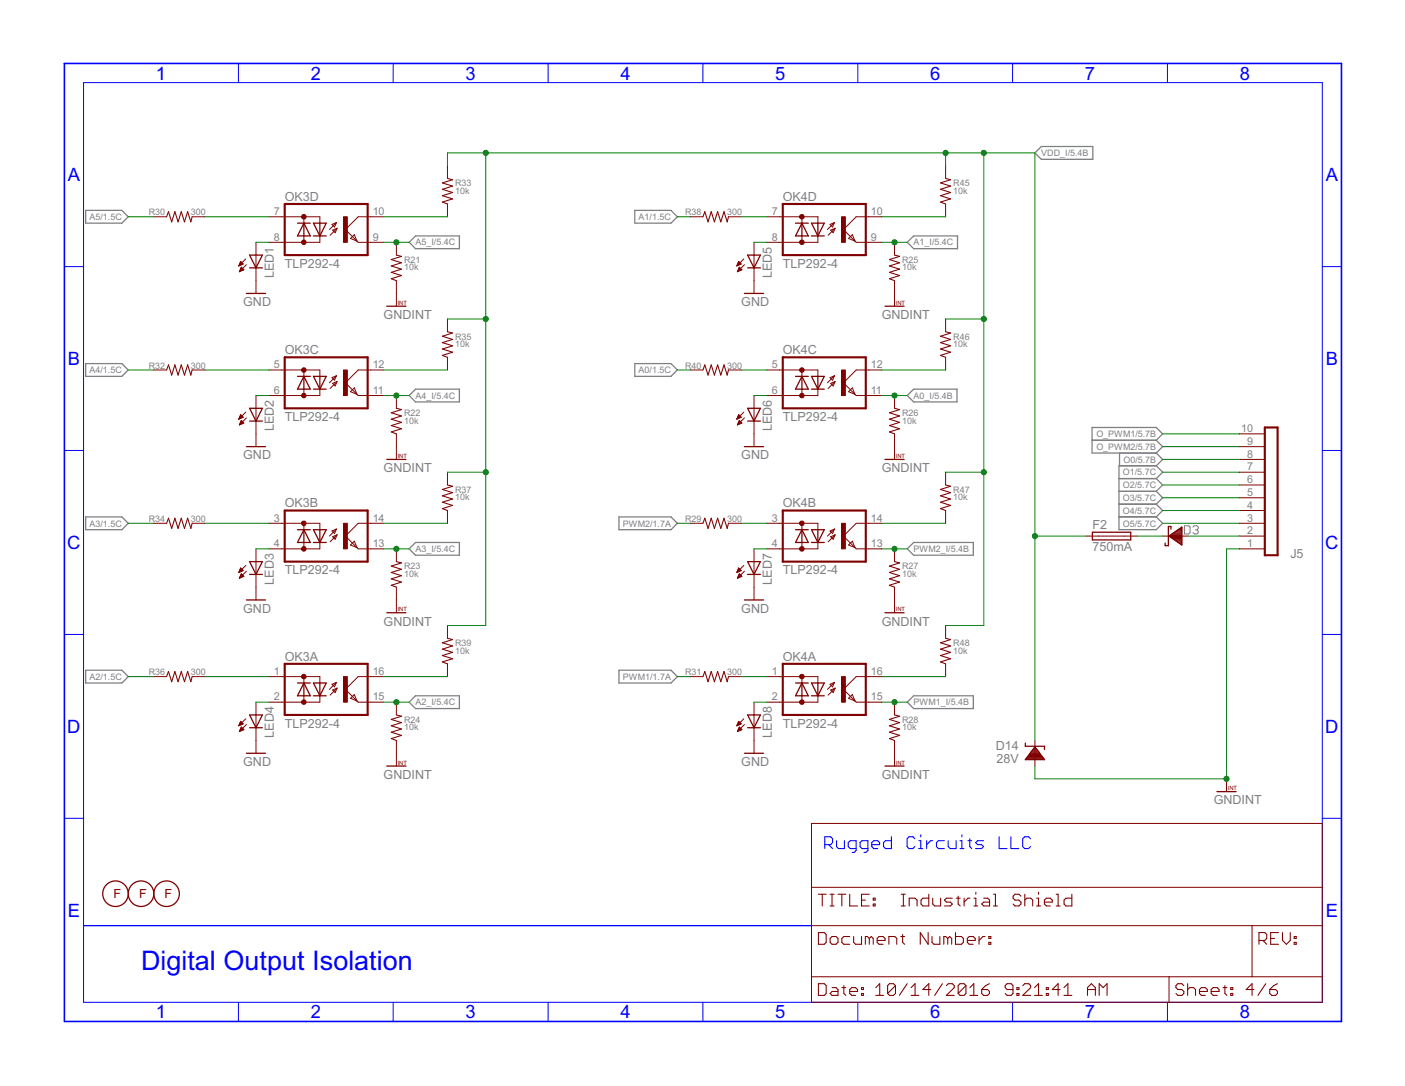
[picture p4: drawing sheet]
<svg xmlns="http://www.w3.org/2000/svg" width="279mm" height="216mm" viewBox="0 0 279 216" stroke-linecap="round" stroke-linejoin="round" font-family="sans-serif">
<path d="M12.8 12.6h254v190.5h-254z" fill="none" stroke="#00f" stroke-width=".32"/>
<g fill="none" stroke="#00f" stroke-width=".2">
<path d="M16.6 16.4h246.4v182.9h-246.4zM47.4 12.6v3.8M78.2 12.6v3.8M109 12.6v3.8M139.8 12.6v3.8M170.6 12.6v3.8M201.4 12.6v3.8M232.2 12.6v3.8M12.8 53h3.8M263 53h3.8M12.8 89.6h3.8M263 89.6h3.8"/>
<path d="M12.8 126.1h3.8M263 126.1h3.8M12.8 162.7h3.8M263 162.7h3.8M47.4 199.3v3.8M78.2 199.3v3.8M109 199.3v3.8M139.8 199.3v3.8M170.6 199.3v3.8M201.4 199.3v3.8M232.2 199.3v3.8"/>
</g>
<g fill="none" stroke="#00f" stroke-width=".21">
<path d="M164 167.9h1.2l.4-.4v-.7l-.4-.5h-1.2v2.4M164.8 167.9l.8 .8M166.3 167.1v1.2l.4 .4h1.2v-1.6M170.2 168.7h-1.1l-.4-.4v-.8l.4-.4h1.1v2l-.3 .4h-.4M172.6 168.7h-1.2l-.4-.4v-.8l.4-.4h1.2v2l-.4 .4h-.4M173.4 167.9h1.5v-.4l-.4-.4h-.7l-.4 .4v.8l.4 .4h.7M177.3 166.3v2.4h-1.2l-.4-.4v-.8l.4-.4h1.2M181.9 166.8l-.4-.5h-.7l-.4 .5v1.5l.4 .4h.7l.4-.4M182.7 168.7h.8M182.7 167.1h.4v1.6M183.1 166v.3M184.3 167.1v1.6"/>
<path d="M185.4 167.1h-.3l-.8 .8M187.8 167.1h-1.2l-.4 .4v.8l.4 .4h1.2M188.6 167.1v1.2l.4 .4h1.1v-1.6M190.9 168.7h.8M190.9 167.1h.4v1.6M191.3 166v.3M192.5 167.1h.7M192.8 166.8v1.5l.4 .4M195.6 167.1h-1.2l-.4 .4 .4 .4h.8l.4 .4-.4 .4h-1.2M198.7 166.3v2.4h1.6M201 166.3v2.4h1.6M204.9 166.8l-.4-.5h-.7l-.4 .5v1.5l.4 .4h.7l.4-.4"/>
</g>
<path d="M16.6 184h144.8" fill="none" stroke="#00f" stroke-width=".25"/>
<path d="M235.6 104.5h.8l.3 .3v1.1l-.3 .3h-.8zM237.2 104.8l.3-.3h.5l.3 .3v.3l-.3 .2M237.7 105.3h.3M238 105.3l.3 .3v.3l-.3 .3h-.5l-.3-.3" fill="none" stroke="#808080" stroke-width=".2"/>
<g fill="none" stroke="#808080" stroke-width=".25">
<path d="M205.8 30.4l1.3-1.3h10.2v2.6h-10.2zM17 41.8h7.2l1.3 1.3-1.3 1.3h-7.2zM81.4 48.2l1.2-1.3h8.8v2.5h-8.8zM126.2 41.8h7.2l1.3 1.3-1.3 1.3h-7.2zM181.7 46.9h8.7v2.5h-8.7l-1.3-1.2zM17 72.3h7.2l1.3 1.3-1.3 1.2h-7.2zM81.4 78.6l1.2-1.2h8.8v2.5h-8.8zM126.2 72.3h7.2l1.3 1.3-1.3 1.2h-7.2zM181.7 77.4h8.6v2.5h-8.6l-1.3-1.3zM217.2 87.5h12.7M222.5 97.7h7.4M222.5 95.1h7.4"/>
<path d="M222.6 90.1v2.5M229.9 87.5l1.3 1.3-1.3 1.3M229.9 92.6h-7.4v12.7h7.4l1.3-1.3-1.3-1.2M229.9 87.5l1.3-1.2-1.3-1.3h-12.7v5.1h12.7M229.9 95.1l1.3 1.3-1.3 1.3M229.9 92.6l1.3 1.3-1.3 1.2M229.9 90.1l1.3 1.2-1.3 1.3M229.9 97.7l1.3 1.3-1.3 1.2M17 102.8h7.2l1.3 1.2-1.3 1.3h-7.2zM81.4 109.1l1.2-1.3h8.8v2.6h-8.8zM123.1 102.8h10.3l1.3 1.2-1.3 1.3h-10.3zM181.7 107.8h11.8v2.6h-11.8l-1.3-1.3z"/>
<path d="M222.5 102.8h7.4M222.5 100.2h7.4M229.9 100.2l1.3 1.3-1.3 1.3M17 133.2h7.2l1.3 1.3-1.3 1.3h-7.2zM81.4 139.6l1.2-1.3h8.8v2.6h-8.8zM123.1 133.2h10.3l1.3 1.3-1.3 1.3h-10.3zM181.7 138.3h11.8v2.6h-11.8l-1.3-1.3z"/>
</g>
<g fill="none" stroke="#800000" stroke-width=".25">
<path d="M49 58.3h3.8M49.6 50.7h2.6l-1.3 2.6zM49.6 53.3h2.6M59.2 44.4h2.5M60.4 44.4l1.3 2.5h-2.5zM60.4 44.4v2.5M62.3 46.9h2.6M62.3 44.4h2.6l-1.3 2.5zM63.6 44.4v2.5M148 58.3h3.8M148.7 53.3h2.5M148.7 50.7h2.5l-1.3 2.6z"/>
<path d="M158.2 44.4h2.5M159.5 44.4v2.5M159.5 44.4l1.2 2.5h-2.5zM161.4 44.4h2.5l-1.3 2.5zM161.4 46.9h2.5M162.6 44.4v2.5M59.2 74.8h2.5M60.4 74.8l1.3 2.6h-2.5zM60.4 74.8v2.6M62.3 77.4h2.6M62.3 74.8h2.6l-1.3 2.6zM63.6 74.8v2.6"/>
<path d="M76.9 60.9h3.8M158.2 74.8h2.5M159.5 74.8l1.2 2.6h-2.5zM159.5 74.8v2.6M161.4 74.8h2.5l-1.3 2.6zM161.4 77.4h2.5M162.6 74.8v2.6M176 60.9h3.8M49 88.8h3.8M49.6 81.2h2.6l-1.3 2.5zM49.6 83.7h2.6M76.9 91.3h3.8"/>
<path d="M148 88.8h3.8M148.7 83.7h2.5M148.7 81.2h2.5l-1.3 2.5zM176 91.3h3.8M49 119.3h3.8M49.6 111.7h2.6l-1.3 2.5zM49.6 114.2h2.6M59.2 105.3h2.5M60.4 105.3v2.5M60.4 105.3l1.3 2.5h-2.5zM62.3 105.3h2.6l-1.3 2.5zM62.3 107.8h2.6"/>
<path d="M63.6 105.3v2.5M148 119.3h3.8M148.7 114.2h2.5M148.7 111.7h2.5l-1.3 2.5zM158.2 105.3h2.5M159.5 105.3v2.5M159.5 105.3l1.2 2.5h-2.5zM161.4 107.8h2.5M161.4 105.3h2.5l-1.3 2.5zM162.6 105.3v2.5M217.2 105.8h7.7v1.5h-7.7zM232.5 106.6l2.5-1.8v3.6z"/>
<path d="M232.6 106.6h2.4M232.7 106.4h2.3M232.9 105.2v-.5h-.6v3.8h-.6v-.5M232.9 106.9h2.1M233 106.2h2M233.2 107.1h1.8M233.3 106h1.7M233.5 107.3h1.5M233.7 105.7h1.3M233.8 107.5h1.2M234 105.5h1M234.2 107.8h.8"/>
<path d="M234.3 105.3h.7M234.5 108h.5M234.6 105.1h.4M234.8 108.2h.2M234.9 104.9h.1M59.2 135.8h2.5M60.4 135.8l1.3 2.5h-2.5zM60.4 135.8v2.5M62.3 135.8h2.6l-1.3 2.5zM62.3 138.3h2.6M63.6 135.8v2.5M76.9 121.8h3.8"/>
<path d="M158.2 135.8h2.5M159.5 135.8v2.5M159.5 135.8l1.2 2.5h-2.5zM161.4 138.3h2.5M161.4 135.8h2.5l-1.3 2.5zM162.6 135.8v2.5M176 121.8h3.8M49 149.8h3.8M49.6 142.1h2.6l-1.3 2.6zM49.6 144.7h2.6M76.9 152.3h3.8M148 149.8h3.8"/>
<path d="M148.7 144.7h2.5M148.7 142.1h2.5l-1.3 2.6zM176 152.3h3.8M203.9 147.7v.7h3.8v.6M204 150.9h3.6M204.2 150.6h3.2M204.4 150.4h2.9M204.5 150.2h2.6M204.7 150h2.2M204.9 149.8h1.9M205 149.5h1.6M205.2 149.3h1.2"/>
<path d="M205.4 149.1h.9M205.5 148.9h.6M205.7 148.6h.2M205.8 148.5l1.9 2.5h-3.8zM242 157.4h3.8"/>
<circle cx="23" cy="177.7" r="2.54"/>
<circle cx="28" cy="177.7" r="2.54"/>
<circle cx="33.1" cy="177.7" r="2.54"/>
</g>
<path d="M56.6 40.6h16.5v10.1h-16.5zM155.7 40.6h16.5v10.1h-16.5zM56.6 71h16.5v10.2h-16.5zM155.7 71h16.5v10.2h-16.5zM251.5 85h2.6v25.4h-2.6zM56.6 101.5h16.5v10.2h-16.5zM155.7 101.5h16.5v10.2h-16.5zM56.6 132h16.5v10.1h-16.5zM155.7 132h16.5v10.1h-16.5z" fill="none" stroke="#800000" stroke-width=".42"/>
<g fill="none" stroke="#800000" stroke-width=".2">
<path d="M89 32.9v2.6M188 32.9v2.6M30.6 43.1h2.5M38.2 43.1h2.5M47.5 52.8h.2M47.6 52.7h.3M47.6 52.5h.6M47.6 54h.1M47.7 52.4h.6M47.7 53.9h.2M47.7 52.3h.5M47.7 53.7h.5"/>
<path d="M47.8 53.6h.7M47.8 52.2h.2M47.8 52.1h.1M47.8 53.5h.6M47.9 52l.5 .5-.9 .4zM47.9 53.4h.3M47.9 53.3h.2M48 53.1h.1M48 53.1l-.4 .9M48 53.1l.5 .5M48.5 53.6l-.9 .4M48.9 51.5l-1.4 1.4"/>
<path d="M49 52.6l-1.4 1.4M50.9 48.2v10.1M53.4 43.1h10.2v1.3M60.4 43.1v1.3M60.4 46.9v1.3M63.6 46.9v1.3h-10.2M66 44.6l.9-.4-.4 .9zM66.1 45.8l.9-.4-.3 .9zM66.9 44.2l-1.4 1.4M67 45.4l-1.4 1.4M69.7 47.4l.8-.7 .5 1.2zM71 47.9l.2 .3h5.1"/>
<path d="M76.3 43.1h-5.1l-2.5 2.5 2.3 2.3M78.8 48.2v2.5M78.8 55.8v5.1M89 40.6v2.5M137.2 43.1h2.6M144.9 43.1h2.5M146.6 52.8h.1M146.6 52.7h.4M146.6 52.5h.7M146.6 54h.1M146.7 52.4h.6M146.7 53.9h.3"/>
<path d="M146.7 52.3h.5M146.7 53.7h.5M146.8 52.2h.3M146.8 53.6h.7M146.9 52.1h.1M146.9 53.5h.5M146.9 53.4h.4M146.9 52l.5 .5-.9 .4zM147 53.3h.2M147 53.1h.1M147 53.1l-.4 .9M147 53.1l.5 .5"/>
<path d="M147.5 53.6l-.9 .4M147.9 51.5l-1.4 1.4M148 52.6l-1.4 1.4M149.9 48.2v10.1M152.5 43.1h10.1v1.3M159.5 43.1v1.3M159.5 46.9v1.3M162.6 46.9v1.3h-10.1M165.1 44.6l.8-.4-.3 .9zM165.2 45.8l.9-.4-.4 .9zM165.9 44.2l-1.4 1.4M166.1 45.4l-1.4 1.4"/>
<path d="M169.5 46.7l.5 1.2-1.3-.5zM175.3 43.1h-5l-2.6 2.5 2.6 2.6h5M177.9 48.2v2.5M177.9 55.8v5.1M188 40.6v2.5M30.6 73.6h2.5M38.2 73.6h2.5M50.9 78.6v10.2M53.4 73.6h10.2v1.2M60.4 73.6v1.2M60.4 77.4v1.2M63.6 77.4v1.2h-10.2"/>
<path d="M66 75.1l.9-.4-.4 .9zM66.1 76.2l.9-.4-.3 .9zM66.9 74.7l-1.4 1.4M67 75.8l-1.4 1.4M70.5 77.1l.5 1.3-1.3-.5zM76.3 73.6h-5.1l-2.5 2.5 2.5 2.5h5.1M78.8 78.6v2.6M89 63.4v2.6M89 71v2.6M137.2 73.6h2.6M144.9 73.6h2.5M149.9 78.6v10.2"/>
<path d="M152.5 73.6h10.1v1.2M159.5 73.6v1.2M159.5 77.4v1.2M162.6 77.4v1.2h-10.1M165.1 75.1l.8-.4-.3 .9zM165.2 76.2l.9-.4-.4 .9zM165.9 74.7l-1.4 1.4M166.1 75.8l-1.4 1.4M169.5 77.1l.5 1.3-1.3-.5zM175.3 73.6h-5l-2.6 2.5 2.6 2.5h5M177.9 78.6v2.6M188 63.4v2.6"/>
<path d="M188 71v2.6M47.5 83.3h.1M47.5 83.2h.3M47.6 83.1h.5M47.6 82.9h.7M47.6 84.4h.2M47.7 82.8h.5M47.7 84.3h.4M47.8 82.7h.3M47.8 84.1h.6M47.8 82.6h.2M47.8 84h.6"/>
<path d="M47.8 83.9h.5M47.9 82.4l.5 .6-.9 .3zM47.9 82.5h.1M47.9 83.8h.3M47.9 83.7h.1M48 83.6l.5 .5-.9 .4zM48.9 81.9l-1.4 1.4M49 83.1l-1.4 1.4M78.8 86.3v5M89 93.9v2.5M146.5 83.3h.1M146.6 83.2h.3"/>
<path d="M146.6 83.1h.6M146.7 82.9h.7M146.7 84.4h.2M146.7 82.8h.6M146.7 84.3h.5M146.8 82.7h.4M146.8 84.1h.6M146.8 82.6h.2M146.8 84h.6M146.9 82.5h.1M146.9 83.9h.4M146.9 82.4l.5 .6-.9 .3z"/>
<path d="M146.9 83.8h.3M147 83.7h.1M147 83.6l.5 .5-.9 .4zM147.9 81.9l-1.4 1.4M148 83.1l-1.4 1.4M177.9 86.3v5M188 93.9v2.5M246.4 99h5.1M246.4 96.4h5.1M246.4 93.9h5.1M246.4 91.3h5.1M246.4 88.8h5.1"/>
<path d="M246.4 86.3h5.1M30.6 104h2.5M38.2 104h2.5M47.5 113.7h.2M47.6 113.6h.4M47.6 113.5h.7M47.6 114.9h.1M47.7 113.3h.6M47.7 114.8h.3M47.7 113.2h.4M47.7 114.7h.6M47.8 113.1h.2"/>
<path d="M47.8 114.5h.7M47.8 113h.1M47.8 114.4h.5M47.9 112.9l.5 .5-.9 .4zM47.9 114.3h.3M47.9 114.2h.2M48 114.1l.5 .5-.9 .4zM48.9 112.4l-1.4 1.4M49 113.6l-1.4 1.4M50.9 109.1v10.2M53.4 104h10.2v1.3M60.4 104v1.3"/>
<path d="M60.4 107.8v1.3M63.6 107.8v1.3h-10.2M66 105.6l.9-.4-.4 .9zM66.1 106.7l.9-.4-.3 .9zM66.9 105.2l-1.4 1.4M67 106.3l-1.4 1.4M70.5 107.6l.5 1.3-1.3-.5zM76.3 104h-5.1l-2.5 2.6 2.5 2.5h5.1M78.8 109.1v2.6M78.8 116.7v5.1M89 101.5v2.5M137.2 104h2.6"/>
<path d="M144.9 104h2.5M146.6 113.7h.2M146.6 113.6h.5M146.7 113.5h.6M146.7 114.9h.1M146.7 114.8h.3M146.7 113.3h.6M146.8 113.2h.4M146.8 114.7h.5M146.8 113.1h.3M146.8 114.5h.7M146.9 113h.1"/>
<path d="M146.9 114.4h.5M146.9 112.9l.5 .5-.9 .4zM146.9 114.3h.4M147 114.2h.1M147 114.1l.5 .5-.9 .4zM147.9 112.4l-1.4 1.4M148 113.6l-1.4 1.4M149.9 109.1v10.2M152.5 104h10.1v1.3M159.5 104v1.3M159.5 107.8v1.3M162.6 107.8v1.3h-10.1"/>
<path d="M165.1 105.6l.8-.4-.3 .9zM165.2 106.7l.9-.4-.4 .9zM165.9 105.2l-1.4 1.4M166.1 106.3l-1.4 1.4M169.5 107.6l.5 1.3-1.3-.5zM175.3 104h-5l-2.6 2.6 2.6 2.5h5M177.9 109.1v2.6M177.9 116.7v5.1M188 101.5v2.5M216 106.6h10.1M231.2 106.6h5.1M246.4 104h5.1"/>
<path d="M246.4 109.1h5.1M246.4 106.6h5.1M246.4 101.5h5.1M30.6 134.5h2.5M38.2 134.5h2.5M50.9 139.6v10.2M53.4 134.5h10.2v1.3M60.4 134.5v1.3M60.4 138.3v1.3M63.6 138.3v1.3h-10.2M66 136l.9-.3-.4 .8zM66.1 137.2l.9-.4-.3 .9z"/>
<path d="M66.9 135.7l-1.4 1.4M67 136.8l-1.4 1.4M69.7 138.8l.8-.7 .5 1.2zM76.3 134.5h-5.1l-2.5 2.6 2.5 2.5h5.1M78.8 139.6v2.5M89 124.4v2.5M89 132v2.5M137.2 134.5h2.6M144.9 134.5h2.5M149.9 139.6v10.2M152.5 134.5h10.1v1.3M159.5 134.5v1.3"/>
<path d="M159.5 138.3v1.3M162.6 138.3v1.3h-10.1M165.1 136l.8-.3-.3 .8zM165.2 137.2l.9-.4-.4 .9zM165.9 135.7l-1.4 1.4M166.1 136.8l-1.4 1.4M169.5 138.1l.5 1.2-1.3-.5zM175.3 134.5h-5l-2.6 2.6 2.6 2.5h5M177.9 139.6v2.5M188 124.4v2.5M188 132v2.5M47.5 144.2h.1"/>
<path d="M47.6 144.1h.3M47.6 144h.6M47.6 145.4h.1M47.6 145.3h.3M47.7 143.8h.6M47.7 143.7h.5M47.7 145.2h.5M47.8 143.6h.3M47.8 145.1h.7M47.8 143.5h.1M47.8 144.9h.6M47.9 143.4l.5 .5-.9 .4z"/>
<path d="M47.9 144.8h.4M47.9 144.7h.2M48 144.6h.1M48.5 145.1l-.5-.6-.4 .9M48.5 145.1l-.9 .3M48.9 142.9l-1.4 1.4M49 144l-1.4 1.4M78.8 147.2v5.1M146.5 144.2h.2M146.6 144.1h.4M146.6 144h.7M146.6 145.4h.1"/>
<path d="M146.7 145.3h.2M146.7 143.8h.6M146.7 143.7h.5M146.7 145.2h.5M146.8 145.1h.7M146.8 143.6h.3M146.9 143.5h.1M146.9 144.9h.5M146.9 144.8h.4M146.9 143.4l.5 .5-.9 .4zM147 144.7h.2M147 144.6h.1"/>
<path d="M147 144.5l.5 .6-.9 .3zM147.9 142.9l-1.4 1.4M148 144l-1.4 1.4M177.9 147.2v5.1M205.8 147.2v5.1M243.9 154.8v2.6M161.4 163.7h101.6v35.6h-101.6zM161.4 176.4h101.6M161.4 184h101.6M161.4 194.2h101.6M232.5 194.2v5.1M249 184v10.2"/>
</g>
<g fill="#800000" stroke="#800000" stroke-width=".2">
<path d="M159.1 73.3a.46 .46 0 0 1 .7 0 .46 .46 0 0 1-.2 .7 .46 .46 0 0 1-.6-.4h.5h-.5z" fill-rule="evenodd"/>
<path d="M159.1 78.4a.46 .46 0 0 1 .7 0 .46 .46 0 0 1-.2 .7 .46 .46 0 0 1-.6-.5l.5 .1-.5-.1z" fill-rule="evenodd"/>
<path d="M159.1 42.9a.46 .46 0 0 1 .7-.1 .46 .46 0 0 1-.2 .7 .46 .46 0 0 1-.6-.4h.5h-.5z" fill-rule="evenodd"/>
<path d="M159.1 47.9a.46 .46 0 0 1 .7 0 .46 .46 0 0 1-.2 .7 .46 .46 0 0 1-.6-.4h.5h-.5z" fill-rule="evenodd"/>
<path d="M60 134.3a.46 .46 0 0 1 .8-.1 .46 .46 0 0 1-.2 .7 .46 .46 0 0 1-.6-.4h.5h-.5z" fill-rule="evenodd"/>
<path d="M60 139.4a.46 .46 0 0 1 .8-.1 .46 .46 0 0 1-.2 .7 .46 .46 0 0 1-.6-.4h.5h-.5z" fill-rule="evenodd"/>
<path d="M60 103.8a.46 .46 0 0 1 .8-.1 .46 .46 0 0 1-.2 .8 .46 .46 0 0 1-.6-.5l.5 .1-.5-.1z" fill-rule="evenodd"/>
<path d="M60 108.9a.46 .46 0 0 1 .8-.1 .46 .46 0 0 1-.2 .7 .46 .46 0 0 1-.6-.4h.5h-.5z" fill-rule="evenodd"/>
<path d="M60 73.3a.46 .46 0 0 1 .8 0 .46 .46 0 0 1-.2 .7 .46 .46 0 0 1-.6-.4h.5h-.5z" fill-rule="evenodd"/>
<path d="M60 78.4a.46 .46 0 0 1 .8 0 .46 .46 0 0 1-.2 .7 .46 .46 0 0 1-.6-.5l.5 .1-.5-.1z" fill-rule="evenodd"/>
<path d="M60 42.9a.46 .46 0 0 1 .8-.1 .46 .46 0 0 1-.2 .7 .46 .46 0 0 1-.6-.4h.5h-.5z" fill-rule="evenodd"/>
<path d="M60 47.9a.46 .46 0 0 1 .8 0 .46 .46 0 0 1-.2 .7 .46 .46 0 0 1-.6-.4h.5h-.5z" fill-rule="evenodd"/>
<path d="M159.1 103.8a.46 .46 0 0 1 .7-.1 .46 .46 0 0 1-.2 .8 .46 .46 0 0 1-.6-.5l.5 .1-.5-.1z" fill-rule="evenodd"/>
<path d="M159.1 108.9a.46 .46 0 0 1 .7-.1 .46 .46 0 0 1-.2 .7 .46 .46 0 0 1-.6-.4h.5h-.5z" fill-rule="evenodd"/>
<path d="M159.1 134.3a.46 .46 0 0 1 .7-.1 .46 .46 0 0 1-.2 .7 .46 .46 0 0 1-.6-.4h.5h-.5z" fill-rule="evenodd"/>
<path d="M159.1 139.4a.46 .46 0 0 1 .7-.1 .46 .46 0 0 1-.2 .7 .46 .46 0 0 1-.6-.4h.5h-.5z" fill-rule="evenodd"/>
</g>
<g fill="#800000" stroke="#800000" stroke-width=".2">
<path d="M167.3 73.6h.8v5h-.8z"/>
<path d="M167.3 43.1h.8v5.1h-.8z"/>
<path d="M68.3 134.5h.8v5.1h-.8z"/>
<path d="M68.3 104h.8v5.1h-.8z"/>
<path d="M68.3 73.6h.8v5h-.8z"/>
<path d="M68.3 43.1h.8v5.1h-.8z"/>
<path d="M167.3 104h.8v5.1h-.8z"/>
<path d="M167.3 134.5h.8v5.1h-.8z"/>
</g>
<g fill="none" stroke="#800000" stroke-width=".21">
<path d="M89 35.5l1 .2-2 .7 2 .6-2 .6 2 .7-2 .6 2 .6-2 .7 1 .4M188 35.5l1 .2-2 .7 2 .6-2 .6 2 .7-2 .6 2 .6-2 .7 1 .4M33.1 43.1l.4-1 .6 2 .7-2 .6 2 .6-2 .7 2 .6-2 .7 2 .2-1M78.8 50.7l1 .3-2 .6 2 .6-2 .7 2 .6-2 .6 2 .7-2 .6 1 .4M139.8 43.1l.4-1 .6 2 .6-2 .7 2 .6-2 .6 2 .7-2 .6 2 .3-1M177.9 50.7l1 .3-2 .6 2 .6-2 .7 2 .6-2 .6 2 .7-2 .6 1 .4M33.1 73.6l.4-1.1 .6 2.1 .7-2.1 .6 2.1 .6-2.1 .7 2.1 .6-2.1 .7 2.1 .2-1M89 66l1 .2-2 .6 2 .7-2 .6 2 .6-2 .7 2 .6-2 .7 1 .3M139.8 73.6l.4-1.1 .6 2.1 .6-2.1 .7 2.1 .6-2.1 .6 2.1 .7-2.1 .6 2.1 .3-1M188 66l1 .2-2 .6 2 .7-2 .6 2 .6-2 .7 2 .6-2 .7 1 .3M78.8 81.2l1 .2-2 .7 2 .6-2 .6 2 .7-2 .6 2 .6-2 .7 1 .4M89 96.4l1 .3-2 .6 2 .6-2 .7 2 .6-2 .6 2 .7-2 .6 1 .4"/>
<path d="M177.9 81.2l1 .2-2 .7 2 .6-2 .6 2 .7-2 .6 2 .6-2 .7 1 .4M188 96.4l1 .3-2 .6 2 .6-2 .7 2 .6-2 .6 2 .7-2 .6 1 .4M33.1 104l.4-1 .6 2.1 .7-2.1 .6 2.1 .6-2.1 .7 2.1 .6-2.1 .7 2.1 .2-1.1M78.8 111.7l1 .2-2 .6 2 .7-2 .6 2 .6-2 .7 2 .6-2 .7 1 .3M139.8 104l.4-1 .6 2.1 .6-2.1 .7 2.1 .6-2.1 .6 2.1 .7-2.1 .6 2.1 .3-1.1M177.9 111.7l1 .2-2 .6 2 .7-2 .6 2 .6-2 .7 2 .6-2 .7 1 .3M33.1 134.5l.4-1 .6 2 .7-2 .6 2 .6-2 .7 2 .6-2 .7 2 .2-1M89 126.9l1 .2-2 .7 2 .6-2 .7 2 .6-2 .6 2 .7-2 .6 1 .4M139.8 134.5l.4-1 .6 2 .6-2 .7 2 .6-2 .6 2 .7-2 .6 2 .3-1M188 126.9l1 .2-2 .7 2 .6-2 .7 2 .6-2 .6 2 .7-2 .6 1 .4M78.8 142.1l1 .3-2 .6 2 .7-2 .6 2 .6-2 .7 2 .6-2 .6 1 .4M177.9 142.1l1 .3-2 .6 2 .7-2 .6 2 .6-2 .7 2 .6-2 .6 1 .4"/>
<path d="M162.8 177.8h1.5M163.5 177.8v2.3M165.1 177.8h.8M165.5 177.8v2.3M166.6 177.8h1.6M167.4 177.8v2.3M169 177.8v2.3h1.5M171.3 178.9h.8M172.9 177.8h-1.6v2.3h1.6M173.7 179.7h.3v.4h-.3zM173.7 178.6h.3v.3h-.3zM179.2 177.8h.8"/>
<path d="M179.6 177.8v2.3M184.7 177.8v2.3h-1.2l-.3-.4v-.8l.3-.3h1.2M185.5 178.6v1.1l.4 .4h1.1v-1.5M189.4 178.6h-1.2l-.4 .3 .4 .4h.8l.4 .4-.4 .4h-1.2M190.2 178.6h.7M190.5 178.2v1.5l.4 .4M191.7 178.6v1.5M192.9 178.6h-.4l-.8 .7M193.7 178.6h.4v1.5M194.1 177.4v.4M195.6 178.6h.8l.4 .3v1.2h-1.2l-.4-.4 .4-.4h1.2M197.6 177.8h.4v2.3"/>
<path d="M203 178.2l-.4-.4h-.8l-.3 .4v.4l.3 .3h.8l.4 .4v.4l-.4 .4h-.8l-.3-.4M203.8 178.9l.4-.3h.8l.4 .3v1.2M203.8 177.8v2.3M206.1 178.6h.4v1.5M206.5 177.4v.4M207.7 179.3h1.6v-.4l-.4-.3h-.8l-.4 .3v.8l.4 .4h.8M210 177.8h.4v2.3M213.1 177.8v2.3h-1.1l-.4-.4v-.8l.4-.3h1.1M162.8 185.4h1.1l.4 .4v1.5l-.4 .4h-1.1zM162.8 195.6h1.1l.4 .3v1.6l-.4 .4h-1.1zM165.1 186.6l.4-.4h.7l.4 .4v.7l-.4 .4h-.7l-.4-.4zM165.1 180.1h.8"/>
<path d="M165.5 196.3h.7l.4 .4v1.2h-1.1l-.4-.4 .4-.4h1.1M167.4 196.3h.8M167.8 195.9v1.6l.4 .4M169 197.1h1.5v-.4l-.4-.4h-.7l-.4 .4v.8l.4 .4h.7M169 186.2h-1.2l-.4 .4v.7l.4 .4h1.2M169.8 186.2v1.1l.3 .4h1.2v-1.5M171.3 197.5h.4v.4h-.4zM171.3 196.3h.4v.4h-.4zM172.9 186.6l-.4-.4h-.4v1.5M172.9 186.6l.4-.4 .4 .4v1.1M172.9 186.6v1.1M174.2 197.9h1.5"/>
<path d="M174.2 196.3l.7-.7v2.3M174.4 187h1.6v-.4l-.4-.4h-.8l-.4 .4v.7l.4 .4h.8M176.8 187.7v-1.5h1.1l.4 .4v1.1M178.1 195.9v1.6l-.4 .4h-.8l-.4-.4M178.1 195.9l-.4-.3h-.8l-.4 .3v1.6M178.1 195.9l-1.6 1.6M179.1 186.2h.8M179.2 180.1h.8M179.5 185.8v1.5l.4 .4M180.4 195.6l-1.6 2.3M180.8 180.1v-1.5h1.2l.4 .3v1.2M181.2 197.9h1.5"/>
<path d="M181.2 196.3l.8-.7v2.3M184.6 185.4v2.3l-1.6-2.3v2.3M185.1 196.7h-1.6l1.2-1.1v2.3M185.3 186.2v1.1l.4 .4h1.2v-1.5M187.4 195.6l-1.5 2.3M188.2 195.9l.4-.3h.8l.4 .3v.4l-1.6 1.6h1.6M188.5 186.6l-.4-.4h-.4v1.5M188.5 186.6v1.1M188.5 186.6l.3-.4 .5 .4v1.1M190 185.4v2.3h1.2l.4-.4v-.7l-.4-.4h-1.2M192.1 195.9v1.6l-.4 .4h-.8l-.4-.4M192.1 195.9l-.4-.3h-.8l-.4 .3v1.6"/>
<path d="M192.1 195.9l-1.6 1.6M192.4 187h1.5v-.4l-.4-.4h-.8l-.3 .4v.7l.3 .4h.8M192.9 197.9h1.5M192.9 196.3l.8-.7v2.3M193.7 180.1h.7M194.7 186.2v1.5M195.2 196.7h1.2l.4 .4v.4l-.4 .4h-.8l-.4-.4zM195.9 186.2h-.4l-.8 .8M196.6 187.3h.4v.4h-.4zM196.6 186.2h.4v.4h-.4zM196.8 195.6l-.8 .3-.8 .8M197.6 180.1h.8"/>
<path d="M201.4 196.7h-1.1l-.4-.4v-.4l.4-.3h.8l.3 .3v1.6l-.3 .4h-.8l-.4-.4M202.2 197.5h.4v.4h-.4zM202.2 196.3h.4v.4h-.4zM203.4 195.9l.4-.3h.8l.4 .3v.4l-1.6 1.6h1.6M205.7 197.9h1.6M205.7 196.3l.8-.7v2.3M206.1 180.1h.8M208.1 197.5h.4v.4h-.4zM208.1 196.3h.4v.4h-.4zM210 180.1h.8M210.8 196.7h-1.5l1.1-1.1v2.3M211.6 197.9h1.5"/>
<path d="M211.6 196.3l.8-.7v2.3M216.3 196.7h1.5M216.3 197.9v-1.6l.7-.7 .8 .7v1.6M218.6 197.9v-2.3l.8 .7 .8-.7v2.3M235.4 195.9l-.4-.3h-.8l-.4 .3v.4l.4 .4h.8l.4 .4v.4l-.4 .4h-.8l-.4-.4M236.2 196.7l.4-.4h.8l.3 .4v1.2M236.2 195.6v2.3M238.5 197.1h1.6v-.4l-.4-.4h-.8l-.4 .4v.8l.4 .4h.8M240.9 197.1h1.5v-.4l-.4-.4h-.7l-.4 .4v.8l.4 .4h.7M243.2 196.3h.8M243.6 195.9v1.6l.4 .4M244.8 197.5h.4v.4h-.4z"/>
<path d="M244.8 196.3h.4v.4h-.4zM249.4 196.7h-1.6l1.2-1.1v2.3M250.4 187h1.1l.4-.4v-.8l-.4-.4h-1.1v2.3M251.1 187l.8 .7M251.7 195.6l-1.6 2.3M252.5 196.7h1.2l.3 .4v.4l-.3 .4h-.8l-.4-.4zM252.7 186.6h.8M254 195.6l-.7 .3-.8 .8M254.3 185.4h-1.6v2.3h1.6M255 185.4v1.6l.8 .7 .8-.7v-1.6M257.4 187.3h.4v.4h-.4zM257.4 186.2h.4v.4h-.4z"/>
</g>
<g fill="none" stroke="#008000" stroke-width=".2">
<path d="M89 32.9v-2.5h116.8v116.8M96.6 30.4v94h-7.6M188 30.4v2.5M195.6 30.4v94h-7.6M25.5 43.1h5.1M40.7 43.1h12.7M50.9 48.2h2.5M76.3 43.1h12.7M76.3 48.2h5.1M134.7 43.1h2.5M147.4 43.1h5.1M149.9 48.2h2.6"/>
<path d="M175.3 43.1h12.7M175.3 48.2h5.1M25.5 73.6h5.1M40.7 73.6h12.7M50.9 78.6h2.5M76.3 73.6h12.7M76.3 78.6h5.1M89 63.4h7.6M134.7 73.6h2.5M147.4 73.6h5.1M149.9 78.6h2.6M175.3 73.6h12.7"/>
<path d="M175.3 78.6h5.1M188 63.4h7.6M89 93.9h7.6M188 93.9h7.6M231.2 93.9h15.2M231.2 86.3h15.2M231.2 88.8h15.2M231.2 96.4h15.2M231.2 91.3h15.2M231.2 99h15.2M25.5 104h5.1M40.7 104h12.7"/>
<path d="M50.9 109.1h2.5M76.3 104h12.7M76.3 109.1h5.1M134.7 104h2.5M147.4 104h5.1M149.9 109.1h2.6M175.3 104h12.7M175.3 109.1h5.1M205.8 106.6h10.2M226.1 106.6h5.1M231.2 104h15.2M231.2 101.5h15.2"/>
<path d="M236.3 106.6h10.1M246.4 109.1h-2.5v45.7h-38.1v-2.5M25.5 134.5h5.1M40.7 134.5h12.7M50.9 139.6h2.5M76.3 134.5h12.7M76.3 139.6h5.1M134.7 134.5h2.5M147.4 134.5h5.1M149.9 139.6h2.6M175.3 134.5h12.7M175.3 139.6h5.1"/>
</g>
<g fill="#008000" stroke="#008000" stroke-width=".2">
<circle cx="243.9" cy="154.8" r=".51"/>
<circle cx="96.6" cy="30.4" r=".51"/>
<circle cx="96.6" cy="63.4" r=".51"/>
<circle cx="96.6" cy="93.9" r=".51"/>
<circle cx="188" cy="30.4" r=".51"/>
<circle cx="195.6" cy="30.4" r=".51"/>
<circle cx="195.6" cy="63.4" r=".51"/>
<circle cx="195.6" cy="93.9" r=".51"/>
<circle cx="205.8" cy="106.6" r=".51"/>
<circle cx="78.8" cy="48.2" r=".51"/>
<circle cx="78.8" cy="78.6" r=".51"/>
<circle cx="78.8" cy="109.1" r=".51"/>
<circle cx="78.8" cy="139.6" r=".51"/>
<circle cx="177.9" cy="109.1" r=".51"/>
<circle cx="177.9" cy="139.6" r=".51"/>
<circle cx="177.9" cy="48.2" r=".51"/>
<circle cx="177.9" cy="78.6" r=".51"/>
</g>
<text font-size="6" fill="#00f" x="28" y="192.9">Digital Output Isolation</text>
<g font-size="4.1" fill="#00f">
<text x="31" y="15.8">1</text>
<text x="61.8" y="15.8">2</text>
<text x="92.6" y="15.8">3</text>
<text x="123.4" y="15.8">4</text>
<text x="154.2" y="15.8">5</text>
<text x="185" y="15.8">6</text>
<text x="215.7" y="15.8">7</text>
<text x="246.5" y="15.8">8</text>
<text x="13.5" y="36">A</text>
<text x="263.6" y="36">A</text>
<text x="13.5" y="72.6">B</text>
<text x="263.6" y="72.6">B</text>
<text x="13.4" y="109.1">C</text>
<text x="263.5" y="109.1">C</text>
<text x="13.4" y="145.7">D</text>
<text x="263.5" y="145.7">D</text>
<text x="13.5" y="182.3">E</text>
<text x="263.6" y="182.3">E</text>
<text x="31" y="202.5">1</text>
<text x="61.8" y="202.5">2</text>
<text x="92.6" y="202.5">3</text>
<text x="123.4" y="202.5">4</text>
<text x="154.2" y="202.5">5</text>
<text x="185" y="202.5">6</text>
<text x="215.7" y="202.5">7</text>
<text x="246.5" y="202.5">8</text>
</g>
<g font-size="2.8" fill="#808080">
<text x="56.6" y="39.9">OK3D</text>
<text x="155.7" y="39.9">OK4D</text>
<text x="56.6" y="53.2">TLP292-4</text>
<text x="155.7" y="53.2">TLP292-4</text>
<text x="54.5" y="55.3" transform="rotate(-90 54.5 55.3)">LED1</text>
<text x="153.5" y="55.3" transform="rotate(-90 153.5 55.3)">LED5</text>
<text x="48.4" y="60.9">GND</text>
<text x="76.3" y="63.4">GNDINT</text>
<text x="147.4" y="60.9">GND</text>
<text x="175.3" y="63.4">GNDINT</text>
<text x="56.6" y="70.4">OK3C</text>
<text x="155.7" y="70.4">OK4C</text>
<text x="56.6" y="83.7">TLP292-4</text>
<text x="155.7" y="83.7">TLP292-4</text>
<text x="54.5" y="85.8" transform="rotate(-90 54.5 85.8)">LED2</text>
<text x="153.5" y="85.8" transform="rotate(-90 153.5 85.8)">LED6</text>
<text x="48.4" y="91.3">GND</text>
<text x="76.3" y="93.9">GNDINT</text>
<text x="147.4" y="91.3">GND</text>
<text x="175.3" y="93.9">GNDINT</text>
<text x="56.6" y="100.9">OK3B</text>
<text x="155.7" y="100.9">OK4B</text>
<text x="217.2" y="105.2">F2</text>
<text x="217.2" y="109.5">750mA</text>
<text x="256.6" y="110.9">J5</text>
<text x="54.5" y="116.2" transform="rotate(-90 54.5 116.2)">LED3</text>
<text x="56.6" y="114.2">TLP292-4</text>
<text x="153.5" y="116.2" transform="rotate(-90 153.5 116.2)">LED7</text>
<text x="155.7" y="114.2">TLP292-4</text>
<text x="48.4" y="121.8">GND</text>
<text x="76.3" y="124.4">GNDINT</text>
<text x="147.4" y="121.8">GND</text>
<text x="175.3" y="124.4">GNDINT</text>
<text x="56.6" y="131.3">OK3A</text>
<text x="155.7" y="131.3">OK4A</text>
<text x="54.5" y="146.7" transform="rotate(-90 54.5 146.7)">LED4</text>
<text x="56.6" y="144.7">TLP292-4</text>
<text x="153.5" y="146.7" transform="rotate(-90 153.5 146.7)">LED8</text>
<text x="155.7" y="144.7">TLP292-4</text>
<text x="198" y="149.1">D14</text>
<text x="48.4" y="152.3">GND</text>
<text x="76.3" y="154.8">GNDINT</text>
<text x="147.4" y="152.3">GND</text>
<text x="175.3" y="154.8">GNDINT</text>
<text x="198.2" y="151.7">28V</text>
<text x="241.4" y="159.9">GNDINT</text>
</g>
<g font-size="2.8" fill="#800000">
<text x="22.6" y="178.6">F</text>
<text x="27.7" y="178.6">F</text>
<text x="32.7" y="178.6">F</text>
</g>
<g font-size="2.4" fill="#808080">
<text x="54.4" y="42.7">7</text>
<text x="54.4" y="47.8">8</text>
<text x="74.1" y="47.8">9</text>
<text x="74.1" y="42.7">10</text>
<text x="153.5" y="42.7">7</text>
<text x="153.5" y="47.8">8</text>
<text x="173.2" y="47.8">9</text>
<text x="173.2" y="42.7">10</text>
<text x="54.4" y="73.2">5</text>
<text x="74.1" y="73.2">12</text>
<text x="153.5" y="73.2">5</text>
<text x="173.2" y="73.2">12</text>
<text x="54.4" y="78.3">6</text>
<text x="74.1" y="78.3">11</text>
<text x="153.5" y="78.3">6</text>
<text x="173.2" y="78.3">11</text>
<text x="246.8" y="85.9">10</text>
<text x="248" y="88.4">9</text>
<text x="248" y="93.5">7</text>
<text x="248" y="91">8</text>
<text x="248" y="101.1">4</text>
<text x="248" y="98.6">5</text>
<text x="248" y="96.1">6</text>
<text x="54.4" y="103.7">3</text>
<text x="74.1" y="103.7">14</text>
<text x="153.5" y="103.7">3</text>
<text x="173.2" y="103.7">14</text>
<text x="248" y="106.2">2</text>
<text x="248" y="103.7">3</text>
<text x="54.4" y="108.8">4</text>
<text x="74.1" y="108.8">13</text>
<text x="153.5" y="108.8">4</text>
<text x="173.2" y="108.8">13</text>
<text x="248" y="108.8">1</text>
<text x="54.4" y="134.2">1</text>
<text x="74.1" y="134.2">16</text>
<text x="153.5" y="134.2">1</text>
<text x="173.2" y="134.2">16</text>
<text x="54.4" y="139.2">2</text>
<text x="74.1" y="139.2">15</text>
<text x="153.5" y="139.2">2</text>
<text x="173.2" y="139.2">15</text>
</g>
<g font-size="2" fill="#808080">
<text x="207.1" y="31">VDD_I/5.4B</text>
<text x="90.5" y="38.5">10k</text>
<text x="90.5" y="37">R33</text>
<text x="189.6" y="38.5">10k</text>
<text x="189.6" y="37">R45</text>
<text x="17.8" y="43.7">A5/1.5C</text>
<text x="29.6" y="42.8">R30</text>
<text x="37.9" y="42.8">300</text>
<text x="127" y="43.7">A1/1.5C</text>
<text x="136.2" y="42.8">R38</text>
<text x="144.6" y="42.8">300</text>
<text x="80.4" y="53.8">10k</text>
<text x="80.4" y="52.3">R21</text>
<text x="82.6" y="48.8">A5_I/5.4C</text>
<text x="179.4" y="53.8">10k</text>
<text x="179.4" y="52.3">R25</text>
<text x="181.7" y="48.8">A1_I/5.4C</text>
<text x="90.5" y="69">10k</text>
<text x="90.5" y="67.5">R35</text>
<text x="189.6" y="69">10k</text>
<text x="189.6" y="67.5">R46</text>
<text x="17.8" y="74.2">A4/1.5C</text>
<text x="29.6" y="73.3">R32</text>
<text x="37.9" y="73.3">300</text>
<text x="127" y="74.2">A0/1.5C</text>
<text x="136.2" y="73.3">R40</text>
<text x="144.6" y="73.3">300</text>
<text x="80.4" y="82.7">R22</text>
<text x="82.6" y="79.3">A4_I/5.4C</text>
<text x="179.4" y="82.7">R26</text>
<text x="181.7" y="79.3">A0_I/5.4B</text>
<text x="80.4" y="84.2">10k</text>
<text x="179.4" y="84.2">10k</text>
<text x="218" y="86.9">O_PWM1/5.7B</text>
<text x="218" y="89.4">O_PWM2/5.7B</text>
<text x="223.3" y="94.5">O1/5.7C</text>
<text x="223.4" y="92">O0/5.7B</text>
<text x="90.5" y="99.5">10k</text>
<text x="90.5" y="98">R37</text>
<text x="189.6" y="99.5">10k</text>
<text x="189.6" y="98">R47</text>
<text x="223.3" y="97.1">O2/5.7C</text>
<text x="223.3" y="99.6">O3/5.7C</text>
<text x="17.8" y="104.7">A3/1.5C</text>
<text x="29.6" y="103.8">R34</text>
<text x="37.9" y="103.8">300</text>
<text x="123.9" y="104.7">PWM2/1.7A</text>
<text x="136.2" y="103.8">R29</text>
<text x="144.6" y="103.8">300</text>
<text x="223.3" y="102.1">O4/5.7C</text>
<text x="223.3" y="104.7">O5/5.7C</text>
<text x="80.4" y="113.2">R23</text>
<text x="82.6" y="109.8">A3_I/5.4C</text>
<text x="179.4" y="113.2">R27</text>
<text x="181.7" y="109.8">PWM2_I/5.4B</text>
<text x="80.4" y="114.7">10k</text>
<text x="179.4" y="114.7">10k</text>
<text x="90.5" y="129.9">10k</text>
<text x="90.5" y="128.4">R39</text>
<text x="189.6" y="129.9">10k</text>
<text x="189.6" y="128.4">R48</text>
<text x="17.8" y="135.1">A2/1.5C</text>
<text x="29.6" y="134.2">R36</text>
<text x="37.9" y="134.3">300</text>
<text x="123.9" y="135.1">PWM1/1.7A</text>
<text x="136.2" y="134.2">R31</text>
<text x="144.6" y="134.3">300</text>
<text x="80.4" y="143.7">R24</text>
<text x="82.6" y="140.2">A2_I/5.4C</text>
<text x="179.4" y="143.7">R28</text>
<text x="181.7" y="140.2">PWM1_I/5.4B</text>
<text x="80.4" y="145.2">10k</text>
<text x="179.4" y="145.2">10k</text>
</g>
<g font-size="1.3" fill="#800000">
<text x="79.1" y="60.6">INT</text>
<text x="178.1" y="60.6">INT</text>
<text x="79.1" y="91.1">INT</text>
<text x="178.1" y="91.1">INT</text>
<text x="79.1" y="121.6">INT</text>
<text x="178.1" y="121.6">INT</text>
<text x="79.1" y="152">INT</text>
<text x="178.1" y="152">INT</text>
<text x="244.2" y="157.1">INT</text>
</g>
</svg>
